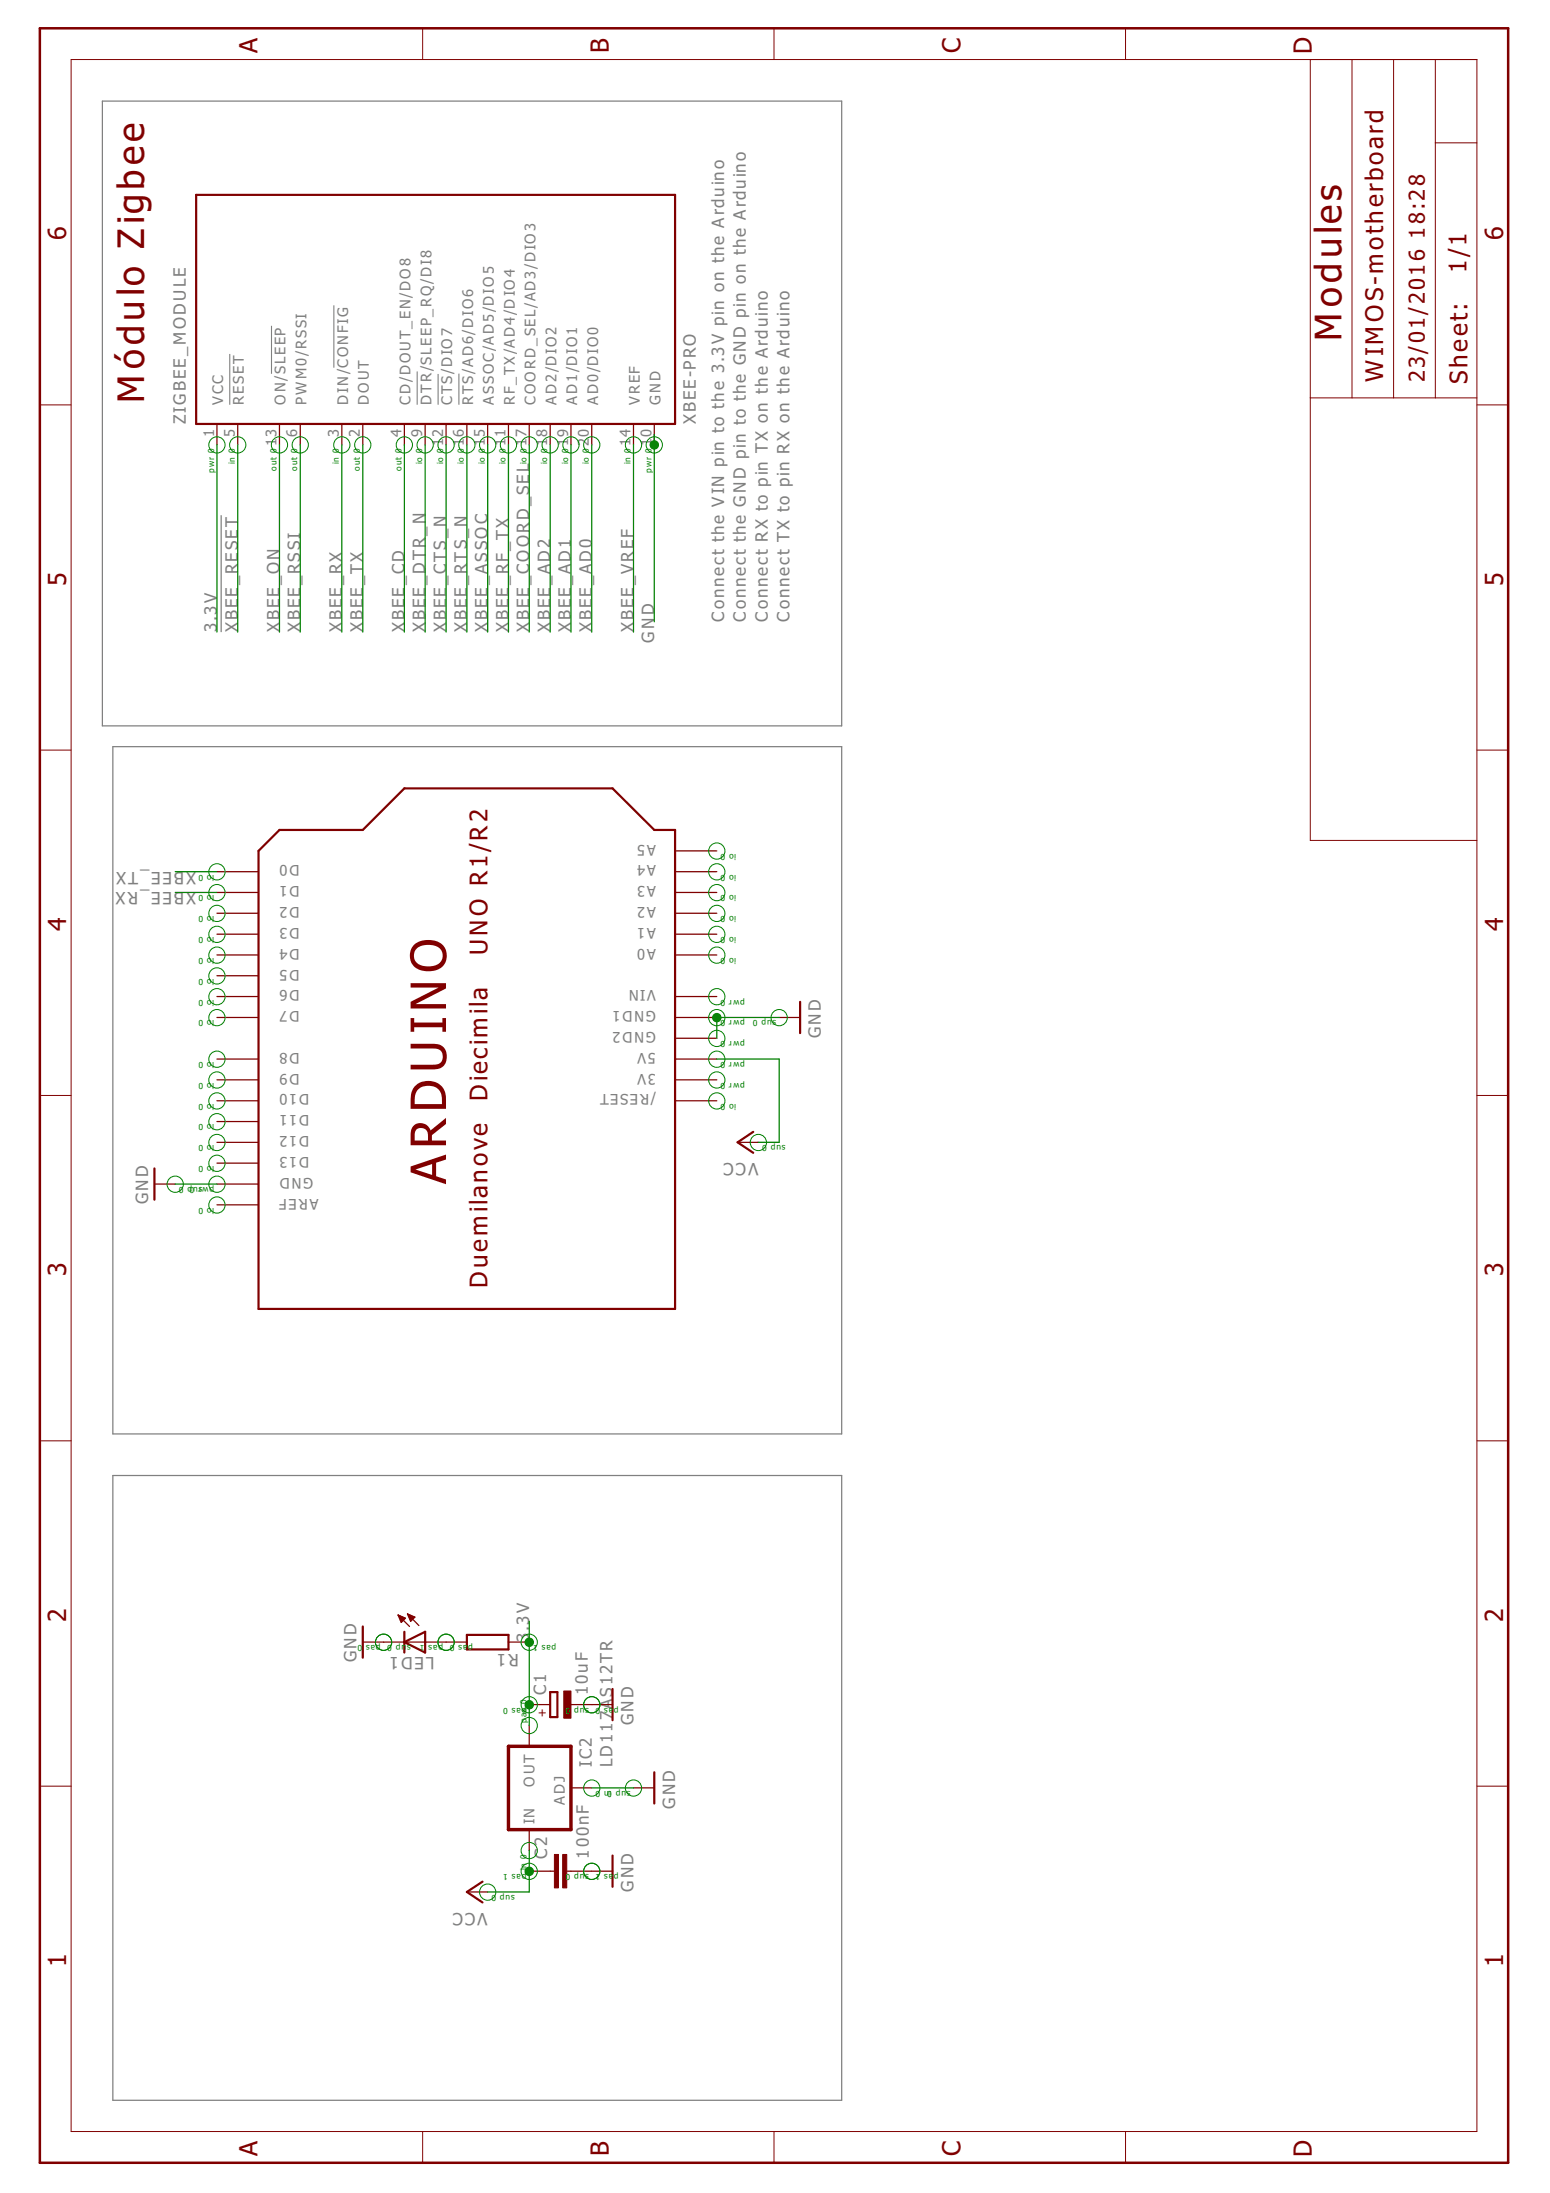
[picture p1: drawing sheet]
<svg xmlns="http://www.w3.org/2000/svg" width="210mm" height="297mm" viewBox="0 0 210 297" stroke-linecap="round" stroke-linejoin="round" font-family="sans-serif">
<path d="M31.1 47.9v6.9M36.8 44.1v6.5M45.2 41.4v8.4M56.5 50.3v4.5M59.3 50.7v4.1M62.1 50.6v4.2" fill="none" stroke="#808080" stroke-width=".15"/>
<path d="M13.9 13.7h100.1v84.6h-100.1zM30 69.8v15.8M15.3 101.1h98.7v93.1h-98.7zM15.3 199.9h98.7v84.6h-98.7z" fill="none" stroke="#808080" stroke-width=".17"/>
<g fill="none" stroke="#800000" stroke-width=".14">
<path d="M9.6 8.1h190.4v280.6h-190.4zM57.2 3.8v4.3M104.8 3.8v4.3M152.4 3.8v4.3M177.4 8.1v105.7h22.6M183.1 8.1v45.8M188.7 8.1v45.8M194.4 19.3h5.6M194.4 8.1v45.8M5.4 54.8h4.2M177.4 53.9h22.6M200 54.8h4.2"/>
<path d="M5.4 101.6h4.2M200 101.6h4.2M5.4 148.4h4.2M200 148.4h4.2M5.4 195.2h4.2M200 195.2h4.2M5.4 241.9h4.2M200 241.9h4.2M57.2 288.7v4.2M104.8 288.7v4.2M152.4 288.7v4.2"/>
</g>
<path d="M5.4 3.8h198.8v289.1h-198.8z" fill="none" stroke="#800000" stroke-width=".34"/>
<g fill="none" stroke="#800000" stroke-width=".3">
<path d="M26.6 26.4h64.8v31h-64.8zM35 115.3l2.8-2.9h11.3l5.7-5.6h28.2l5.6 5.6h2.8v64.9h-56.4zM108.4 135.7v4.2M20.9 158.3v4.2M102 153.3l-2.1 1.4 2.1 1.4M49.1 220.3v4.2M54.8 222.4l2.8-1.4v2.8zM54.8 221v2.8M63.2 221.4h5.7v2h-5.7zM74.5 229.2h1v3.4h-1zM83 228.8v4.2M65.3 254.9l-2.1 1.4 2.1 1.4"/>
<path d="M83 251.3v4.3M88.6 240.1v4.2"/>
</g>
<g fill="none" stroke="#800000" stroke-width=".17">
<path d="M29.4 57.4v2.8M32.2 57.4v2.8M37.8 57.4v2.8M40.7 57.4v2.8M46.3 57.4v2.8M49.1 57.4v2.8M54.8 57.4v2.8M57.6 57.4v2.8M60.4 57.4v2.8M63.2 57.4v2.8M66 57.4v2.8M68.9 57.4v2.8"/>
<path d="M71.7 57.4v2.8M74.5 57.4v2.8M77.3 57.4v2.8M80.1 57.4v2.8M85.8 57.4v2.8M88.6 57.4v2.8M29.4 118.1h5.6M91.4 118.1h5.7M91.4 115.3h5.7M29.4 120.9h5.6M29.4 123.7h5.6M29.4 126.5h5.6"/>
<path d="M29.4 129.3h5.6M29.4 132.2h5.6M29.4 135h5.6M29.4 137.8h5.6M91.4 120.9h5.7M91.4 123.7h5.7M91.4 126.5h5.7M91.4 129.3h5.7M91.4 135h5.7M91.4 137.8h5.7M105.5 137.8h2.9M29.4 143.4h5.6"/>
<path d="M29.4 146.3h5.6M29.4 149.1h5.6M29.4 151.9h5.6M29.4 154.7h5.6M29.4 157.5h5.6M91.4 143.4h5.7M91.4 146.3h5.7M91.4 149.1h5.7M91.4 140.6h5.7M99.9 154.7h2.8M20.9 160.4h2.8M29.4 160.4h5.6"/>
<path d="M29.4 163.2h5.6M53.9 218.8l1.6 1.5M53.9 218.8l1 .4-.6 .6zM54 218.8v.1M54.1 218.8v.4M54.2 218.9v.6M54.4 218.9v.8M54.5 219v.6M54.7 219.1v.3M54.8 219.1v.2M55.2 218.6l1.5 1.6M55.2 218.6l1 .4"/>
<path d="M55.2 218.6l.4 1M55.2 218.6v.1M55.3 218.7v.3M55.5 218.7v.6M55.6 218.8v.8M55.8 218.9v.6M55.9 218.9v.4M56 219v.2M56.2 219v.1M56.2 219l-.6 .6M49.1 222.4h14.1M68.9 222.4h2.8"/>
<path d="M71.7 233.7v2.8M71.7 230.9h2.8M77.3 230.9h5.7M63.2 256.3h2.8M71.7 247.8v2.8M71.7 253.4h3.4M76.8 253.4h6.2M77.3 242.2h2.8M85.8 242.2h2.8"/>
</g>
<path d="M68.9 236.5h8.4v11.3h-8.4z" fill="none" stroke="#800000" stroke-width=".47"/>
<g fill="#800000" stroke="#800000" stroke-width=".14">
<path d="M76.3 229h1v3.7h-1z"/>
<path d="M76.2 251.2h.6v4.5h-.6z"/>
<path d="M75.1 251.2h.5v4.5h-.5z"/>
</g>
<g fill="none" stroke="#008000" stroke-width=".14">
<circle cx="29.4" cy="60.3" r="1.1"/>
<circle cx="32.2" cy="60.3" r="1.1"/>
<circle cx="37.8" cy="60.3" r="1.1"/>
<circle cx="40.7" cy="60.3" r="1.1"/>
<circle cx="46.3" cy="60.3" r="1.1"/>
<circle cx="49.1" cy="60.3" r="1.1"/>
<circle cx="54.8" cy="60.3" r="1.1"/>
<circle cx="57.6" cy="60.3" r="1.1"/>
<circle cx="60.4" cy="60.3" r="1.1"/>
<circle cx="63.2" cy="60.3" r="1.1"/>
<circle cx="66" cy="60.3" r="1.1"/>
<circle cx="68.9" cy="60.3" r="1.1"/>
<circle cx="71.7" cy="60.3" r="1.1"/>
<circle cx="74.5" cy="60.3" r="1.1"/>
<circle cx="77.3" cy="60.3" r="1.1"/>
<circle cx="80.1" cy="60.3" r="1.1"/>
<circle cx="85.8" cy="60.3" r="1.1"/>
<circle cx="88.6" cy="60.3" r="1.1"/>
<circle cx="29.4" cy="118.1" r="1.1"/>
<circle cx="97.1" cy="115.3" r="1.1"/>
<circle cx="97.1" cy="118.1" r="1.1"/>
<circle cx="29.4" cy="120.9" r="1.1"/>
<circle cx="29.4" cy="123.7" r="1.1"/>
<circle cx="29.4" cy="135" r="1.1"/>
<circle cx="29.4" cy="129.4" r="1.1"/>
<circle cx="29.4" cy="126.6" r="1.1"/>
<circle cx="29.4" cy="132.2" r="1.1"/>
<circle cx="29.4" cy="137.8" r="1.1"/>
<circle cx="97.1" cy="126.6" r="1.1"/>
<circle cx="97.1" cy="123.7" r="1.1"/>
<circle cx="97.1" cy="129.4" r="1.1"/>
<circle cx="97.1" cy="135" r="1.1"/>
<circle cx="97.1" cy="120.9" r="1.1"/>
<circle cx="97.1" cy="137.8" r="1.1"/>
<circle cx="105.5" cy="137.8" r="1.1"/>
<circle cx="29.4" cy="154.7" r="1.1"/>
<circle cx="29.4" cy="146.3" r="1.1"/>
<circle cx="29.4" cy="151.9" r="1.1"/>
<circle cx="29.4" cy="149.1" r="1.1"/>
<circle cx="29.4" cy="143.5" r="1.1"/>
<circle cx="29.4" cy="157.6" r="1.1"/>
<circle cx="97.1" cy="146.3" r="1.1"/>
<circle cx="97.1" cy="143.5" r="1.1"/>
<circle cx="97.1" cy="140.7" r="1.1"/>
<circle cx="97.1" cy="149.1" r="1.1"/>
<circle cx="102.7" cy="154.7" r="1.1"/>
<circle cx="23.7" cy="160.4" r="1.1"/>
<circle cx="29.4" cy="160.4" r="1.1"/>
<circle cx="29.4" cy="163.2" r="1.1"/>
<circle cx="51.9" cy="222.4" r="1.1"/>
<circle cx="60.4" cy="222.4" r="1.1"/>
<circle cx="71.7" cy="233.7" r="1.1"/>
<circle cx="71.7" cy="230.9" r="1.1"/>
<circle cx="71.7" cy="222.4" r="1.1"/>
<circle cx="80.1" cy="230.9" r="1.1"/>
<circle cx="66" cy="256.3" r="1.1"/>
<circle cx="71.7" cy="250.7" r="1.1"/>
<circle cx="71.7" cy="253.5" r="1.1"/>
<circle cx="80.1" cy="253.5" r="1.1"/>
<circle cx="80.1" cy="242.2" r="1.1"/>
<circle cx="85.8" cy="242.2" r="1.1"/>
</g>
<g fill="none" stroke="#008000" stroke-width=".17">
<path d="M88.6 58.8v25.4M29.4 60.2v25.4M32.2 60.2v25.4M37.8 60.2v25.4M40.7 60.2v25.4M46.3 60.2v25.4M49.1 60.2v25.4M54.8 60.2v25.4M57.6 60.2v25.4M60.4 60.2v25.4M63.2 60.2v25.4M66 60.2v25.4"/>
<path d="M68.9 60.2v25.4M71.7 60.2v25.4M74.5 60.2v25.4M77.3 60.2v25.4M80.1 60.2v25.4M85.8 60.2v25.4M23.7 118.1h5.7M23.7 120.9h5.7M105.5 137.8h-8.4v2.8M97.1 143.4h8.4v11.3h-2.8M23.7 160.4h5.7M71.7 219.6v14.1"/>
<path d="M71.7 250.6v5.7h-5.7M80.1 242.2h5.7"/>
</g>
<g fill="#008000" stroke="#008000" stroke-width=".14">
<circle cx="88.6" cy="60.3" r=".57"/>
<circle cx="97.1" cy="137.8" r=".57"/>
<circle cx="71.7" cy="253.5" r=".57"/>
<circle cx="71.7" cy="230.9" r=".57"/>
<circle cx="71.7" cy="222.4" r=".57"/>
</g>
<text font-size="8" fill="#800000" x="60.4" y="160.4" transform="rotate(-90 60.4 160.4)">ARDUINO</text>
<g font-size="6" fill="#800000">
<text x="181.7" y="46.1" transform="rotate(-90 181.7 46.1)">Modules</text>
<text x="19.5" y="54.6" transform="rotate(-90 19.5 54.6)">Módulo Zigbee</text>
</g>
<g font-size="4.1" fill="#800000">
<text x="34.9" y="7.2" transform="rotate(-90 34.9 7.2)">A</text>
<text x="82.5" y="7.2" transform="rotate(-90 82.5 7.2)">B</text>
<text x="130.1" y="7.2" transform="rotate(-90 130.1 7.2)">C</text>
<text x="177.6" y="7.3" transform="rotate(-90 177.6 7.3)">D</text>
<text x="9" y="32.5" transform="rotate(-90 9 32.5)">6</text>
<text x="203.6" y="32.5" transform="rotate(-90 203.6 32.5)">6</text>
<text x="9" y="79.3" transform="rotate(-90 9 79.3)">5</text>
<text x="203.6" y="79.3" transform="rotate(-90 203.6 79.3)">5</text>
<text x="9" y="126.1" transform="rotate(-90 9 126.1)">4</text>
<text x="203.6" y="126.1" transform="rotate(-90 203.6 126.1)">4</text>
<text x="9" y="172.9" transform="rotate(-90 9 172.9)">3</text>
<text x="203.6" y="172.9" transform="rotate(-90 203.6 172.9)">3</text>
<text x="9" y="219.6" transform="rotate(-90 9 219.6)">2</text>
<text x="203.6" y="219.6" transform="rotate(-90 203.6 219.6)">2</text>
<text x="9" y="266.4" transform="rotate(-90 9 266.4)">1</text>
<text x="203.6" y="266.4" transform="rotate(-90 203.6 266.4)">1</text>
<text x="34.9" y="292.1" transform="rotate(-90 34.9 292.1)">A</text>
<text x="82.5" y="292" transform="rotate(-90 82.5 292)">B</text>
<text x="130.1" y="292.1" transform="rotate(-90 130.1 292.1)">C</text>
<text x="177.6" y="292.2" transform="rotate(-90 177.6 292.2)">D</text>
</g>
<g font-size="4" fill="#800000">
<text x="198.6" y="37" transform="rotate(-90 198.6 37)">1/1</text>
<text x="187.3" y="51.8" transform="rotate(-90 187.3 51.8)">WIMOS-motherboard</text>
<text x="198.7" y="52.1" transform="rotate(-90 198.7 52.1)">Sheet:</text>
<text x="66" y="129.3" transform="rotate(-90 66 129.3)">UNO R1/R2</text>
<text x="66" y="149.1" transform="rotate(-90 66 149.1)">Diecimila</text>
<text x="66" y="174.5" transform="rotate(-90 66 174.5)">Duemilanove</text>
</g>
<g font-size="3.6" fill="#800000">
<text x="193" y="32.3" transform="rotate(-90 193 32.3)">18:28</text>
<text x="193" y="51.8" transform="rotate(-90 193 51.8)">23/01/2016</text>
</g>
<g font-size="2.8" fill="#808080">
<text x="25.1" y="57.4" transform="rotate(-90 25.1 57.4)">ZIGBEE_MODULE</text>
<text x="94.2" y="57.4" transform="rotate(-90 94.2 57.4)">XBEE-PRO</text>
<text x="29.4" y="85.6" transform="rotate(-90 29.4 85.6)">3.3V</text>
<text x="32.2" y="85.6" transform="rotate(-90 32.2 85.6)">XBEE_RESET</text>
<text x="37.8" y="85.6" transform="rotate(-90 37.8 85.6)">XBEE_ON</text>
<text x="40.7" y="85.6" transform="rotate(-90 40.7 85.6)">XBEE_RSSI</text>
<text x="46.3" y="85.6" transform="rotate(-90 46.3 85.6)">XBEE_RX</text>
<text x="49.1" y="85.6" transform="rotate(-90 49.1 85.6)">XBEE_TX</text>
<text x="54.8" y="85.6" transform="rotate(-90 54.8 85.6)">XBEE_CD</text>
<text x="57.6" y="85.6" transform="rotate(-90 57.6 85.6)">XBEE_DTR_N</text>
<text x="60.4" y="85.6" transform="rotate(-90 60.4 85.6)">XBEE_CTS_N</text>
<text x="63.2" y="85.6" transform="rotate(-90 63.2 85.6)">XBEE_RTS_N</text>
<text x="66" y="85.6" transform="rotate(-90 66 85.6)">XBEE_ASSOC</text>
<text x="68.9" y="85.6" transform="rotate(-90 68.9 85.6)">XBEE_RF_TX</text>
<text x="71.7" y="85.6" transform="rotate(-90 71.7 85.6)">XBEE_COORD_SEL</text>
<text x="74.5" y="85.6" transform="rotate(-90 74.5 85.6)">XBEE_AD2</text>
<text x="77.3" y="85.6" transform="rotate(-90 77.3 85.6)">XBEE_AD1</text>
<text x="80.1" y="85.6" transform="rotate(-90 80.1 85.6)">XBEE_AD0</text>
<text x="85.8" y="85.6" transform="rotate(-90 85.8 85.6)">XBEE_VREF</text>
<text x="88.6" y="87" transform="rotate(-90 88.6 87)">GND</text>
<text x="98" y="84.2" transform="rotate(-90 98 84.2)">Connect the VIN pin to the 3.3V pin on the Arduino</text>
<text x="101" y="84.2" transform="rotate(-90 101 84.2)">Connect the GND pin to the GND pin on the Arduino</text>
<text x="104" y="84.2" transform="rotate(-90 104 84.2)">Connect RX to pin TX on the Arduino</text>
<text x="106.9" y="84.2" transform="rotate(-90 106.9 84.2)">Connect TX to pin RX on the Arduino</text>
<text x="26.6" y="118.1" transform="rotate(-180 26.6 118.1)">XBEE_TX</text>
<text x="26.6" y="120.9" transform="rotate(-180 26.6 120.9)">XBEE_RX</text>
<text x="111.2" y="140.6" transform="rotate(-90 111.2 140.6)">GND</text>
<text x="102.7" y="157.6" transform="rotate(-180 102.7 157.6)">VCC</text>
<text x="20.1" y="163.1" transform="rotate(-90 20.1 163.1)">GND</text>
<text x="48.3" y="225.2" transform="rotate(-90 48.3 225.2)">GND</text>
<text x="58.8" y="224.4" transform="rotate(-180 58.8 224.4)">LED1</text>
<text x="70.3" y="224.1" transform="rotate(-180 70.3 224.1)">R1</text>
<text x="71.7" y="222.4" transform="rotate(-90 71.7 222.4)">3.3V</text>
<text x="74" y="229.6" transform="rotate(-90 74 229.6)">C1</text>
<text x="79.6" y="229.6" transform="rotate(-90 79.6 229.6)">10uF</text>
<text x="85.8" y="233.7" transform="rotate(-90 85.8 233.7)">GND</text>
<text x="80.1" y="239.3" transform="rotate(-90 80.1 239.3)">IC2</text>
<text x="83" y="239.3" transform="rotate(-90 83 239.3)">LD117AS12TR</text>
<text x="91.4" y="245" transform="rotate(-90 91.4 245)">GND</text>
<text x="74.1" y="251.8" transform="rotate(-90 74.1 251.8)">C2</text>
<text x="79.7" y="251.8" transform="rotate(-90 79.7 251.8)">100nF</text>
<text x="85.8" y="256.3" transform="rotate(-90 85.8 256.3)">GND</text>
<text x="66" y="259.1" transform="rotate(-180 66 259.1)">VCC</text>
</g>
<g font-size="2.4" fill="#808080">
<text x="29" y="59.1" transform="rotate(-90 29 59.1)">1</text>
<text x="30.2" y="54.8" transform="rotate(-90 30.2 54.8)">VCC</text>
<text x="31.8" y="59.1" transform="rotate(-90 31.8 59.1)">5</text>
<text x="33" y="54.8" transform="rotate(-90 33 54.8)">RESET</text>
<text x="38.7" y="54.8" transform="rotate(-90 38.7 54.8)">ON/SLEEP</text>
<text x="40.3" y="59.1" transform="rotate(-90 40.3 59.1)">6</text>
<text x="41.5" y="54.8" transform="rotate(-90 41.5 54.8)">PWM0/RSSI</text>
<text x="45.9" y="59.1" transform="rotate(-90 45.9 59.1)">3</text>
<text x="47.1" y="54.8" transform="rotate(-90 47.1 54.8)">DIN/CONFIG</text>
<text x="48.7" y="59.1" transform="rotate(-90 48.7 59.1)">2</text>
<text x="50" y="54.8" transform="rotate(-90 50 54.8)">DOUT</text>
<text x="54.4" y="59.1" transform="rotate(-90 54.4 59.1)">4</text>
<text x="55.6" y="54.8" transform="rotate(-90 55.6 54.8)">CD/DOUT_EN/DO8</text>
<text x="57.2" y="59.1" transform="rotate(-90 57.2 59.1)">9</text>
<text x="58.4" y="54.8" transform="rotate(-90 58.4 54.8)">DTR/SLEEP_RQ/DI8</text>
<text x="61.2" y="54.8" transform="rotate(-90 61.2 54.8)">CTS/DIO7</text>
<text x="64.1" y="54.8" transform="rotate(-90 64.1 54.8)">RTS/AD6/DIO6</text>
<text x="66.9" y="54.8" transform="rotate(-90 66.9 54.8)">ASSOC/AD5/DIO5</text>
<text x="69.7" y="54.8" transform="rotate(-90 69.7 54.8)">RF_TX/AD4/DIO4</text>
<text x="72.5" y="54.8" transform="rotate(-90 72.5 54.8)">COORD_SEL/AD3/DIO3</text>
<text x="75.3" y="54.8" transform="rotate(-90 75.3 54.8)">AD2/DIO2</text>
<text x="78.2" y="54.8" transform="rotate(-90 78.2 54.8)">AD1/DIO1</text>
<text x="81" y="54.8" transform="rotate(-90 81 54.8)">AD0/DIO0</text>
<text x="86.6" y="54.8" transform="rotate(-90 86.6 54.8)">VREF</text>
<text x="89.4" y="54.8" transform="rotate(-90 89.4 54.8)">GND</text>
<text x="37.4" y="60.4" transform="rotate(-90 37.4 60.4)">13</text>
<text x="60" y="60.4" transform="rotate(-90 60 60.4)">12</text>
<text x="62.8" y="60.4" transform="rotate(-90 62.8 60.4)">16</text>
<text x="65.6" y="60.4" transform="rotate(-90 65.6 60.4)">15</text>
<text x="68.5" y="60.4" transform="rotate(-90 68.5 60.4)">11</text>
<text x="71.3" y="60.4" transform="rotate(-90 71.3 60.4)">17</text>
<text x="74.1" y="60.4" transform="rotate(-90 74.1 60.4)">18</text>
<text x="76.9" y="60.4" transform="rotate(-90 76.9 60.4)">19</text>
<text x="79.7" y="60.4" transform="rotate(-90 79.7 60.4)">20</text>
<text x="85.4" y="60.4" transform="rotate(-90 85.4 60.4)">14</text>
<text x="88.2" y="60.4" transform="rotate(-90 88.2 60.4)">10</text>
<text x="40.6" y="117.2" transform="rotate(-180 40.6 117.2)">D0</text>
<text x="88.8" y="114.4" transform="rotate(-180 88.8 114.4)">A5</text>
<text x="88.8" y="117.2" transform="rotate(-180 88.8 117.2)">A4</text>
<text x="40.6" y="120" transform="rotate(-180 40.6 120)">D1</text>
<text x="40.6" y="122.9" transform="rotate(-180 40.6 122.9)">D2</text>
<text x="40.6" y="125.7" transform="rotate(-180 40.6 125.7)">D3</text>
<text x="88.8" y="120" transform="rotate(-180 88.8 120)">A3</text>
<text x="88.8" y="122.9" transform="rotate(-180 88.8 122.9)">A2</text>
<text x="88.8" y="125.7" transform="rotate(-180 88.8 125.7)">A1</text>
<text x="40.6" y="128.5" transform="rotate(-180 40.6 128.5)">D4</text>
<text x="40.6" y="131.3" transform="rotate(-180 40.6 131.3)">D5</text>
<text x="88.8" y="128.5" transform="rotate(-180 88.8 128.5)">A0</text>
<text x="40.6" y="134.1" transform="rotate(-180 40.6 134.1)">D6</text>
<text x="40.6" y="137" transform="rotate(-180 40.6 137)">D7</text>
<text x="88.8" y="134.1" transform="rotate(-180 88.8 134.1)">VIN</text>
<text x="88.8" y="137" transform="rotate(-180 88.8 137)">GND1</text>
<text x="40.6" y="142.6" transform="rotate(-180 40.6 142.6)">D8</text>
<text x="88.8" y="139.8" transform="rotate(-180 88.8 139.8)">GND2</text>
<text x="88.8" y="142.6" transform="rotate(-180 88.8 142.6)">5V</text>
<text x="40.6" y="145.4" transform="rotate(-180 40.6 145.4)">D9</text>
<text x="41.9" y="148.2" transform="rotate(-180 41.9 148.2)">D10</text>
<text x="88.8" y="145.4" transform="rotate(-180 88.8 145.4)">3V</text>
<text x="88.8" y="148.2" transform="rotate(-180 88.8 148.2)">/RESET</text>
<text x="41.9" y="151.1" transform="rotate(-180 41.9 151.1)">D11</text>
<text x="41.9" y="153.9" transform="rotate(-180 41.9 153.9)">D12</text>
<text x="41.9" y="156.7" transform="rotate(-180 41.9 156.7)">D13</text>
<text x="42.4" y="159.5" transform="rotate(-180 42.4 159.5)">GND</text>
<text x="43.1" y="162.3" transform="rotate(-180 43.1 162.3)">AREF</text>
<text x="72.4" y="242" transform="rotate(-90 72.4 242)">OUT</text>
<text x="76.5" y="244.4" transform="rotate(-90 76.5 244.4)">ADJ</text>
<text x="72.4" y="247.1" transform="rotate(-90 72.4 247.1)">IN</text>
</g>
<text font-size="2" fill="#800000" x="74" y="231.5" transform="rotate(-180 74 231.5)">+</text>
<g font-size="1.4" fill="#008000">
<text x="29" y="64" transform="rotate(-90 29 64)">pwr 0</text>
<text x="31.8" y="62.9" transform="rotate(-90 31.8 62.9)">in 0</text>
<text x="37.4" y="63.7" transform="rotate(-90 37.4 63.7)">out 0</text>
<text x="40.3" y="63.7" transform="rotate(-90 40.3 63.7)">out 0</text>
<text x="45.9" y="62.9" transform="rotate(-90 45.9 62.9)">in 0</text>
<text x="48.7" y="63.7" transform="rotate(-90 48.7 63.7)">out 0</text>
<text x="54.4" y="63.7" transform="rotate(-90 54.4 63.7)">out 0</text>
<text x="57.2" y="62.9" transform="rotate(-90 57.2 62.9)">io 0</text>
<text x="60" y="62.9" transform="rotate(-90 60 62.9)">io 0</text>
<text x="62.8" y="62.9" transform="rotate(-90 62.8 62.9)">io 0</text>
<text x="65.6" y="62.9" transform="rotate(-90 65.6 62.9)">io 0</text>
<text x="68.5" y="62.9" transform="rotate(-90 68.5 62.9)">io 0</text>
<text x="71.3" y="62.9" transform="rotate(-90 71.3 62.9)">io 0</text>
<text x="74.1" y="62.9" transform="rotate(-90 74.1 62.9)">io 0</text>
<text x="76.9" y="62.9" transform="rotate(-90 76.9 62.9)">io 0</text>
<text x="79.7" y="62.9" transform="rotate(-90 79.7 62.9)">io 0</text>
<text x="85.4" y="62.9" transform="rotate(-90 85.4 62.9)">in 0</text>
<text x="88.2" y="64" transform="rotate(-90 88.2 64)">pwr 0</text>
<text x="29" y="118.5" transform="rotate(-180 29 118.5)">io 0</text>
<text x="99.7" y="115.6" transform="rotate(-180 99.7 115.6)">io 0</text>
<text x="99.7" y="118.5" transform="rotate(-180 99.7 118.5)">io 0</text>
<text x="29" y="121.3" transform="rotate(-180 29 121.3)">io 0</text>
<text x="29" y="124.1" transform="rotate(-180 29 124.1)">io 0</text>
<text x="99.7" y="121.3" transform="rotate(-180 99.7 121.3)">io 0</text>
<text x="99.7" y="124.1" transform="rotate(-180 99.7 124.1)">io 0</text>
<text x="29" y="126.9" transform="rotate(-180 29 126.9)">io 0</text>
<text x="29" y="129.7" transform="rotate(-180 29 129.7)">io 0</text>
<text x="99.7" y="126.9" transform="rotate(-180 99.7 126.9)">io 0</text>
<text x="99.7" y="129.7" transform="rotate(-180 99.7 129.7)">io 0</text>
<text x="29" y="132.6" transform="rotate(-180 29 132.6)">io 0</text>
<text x="29" y="135.4" transform="rotate(-180 29 135.4)">io 0</text>
<text x="100.9" y="135.4" transform="rotate(-180 100.9 135.4)">pwr 0</text>
<text x="29" y="138.2" transform="rotate(-180 29 138.2)">io 0</text>
<text x="29" y="143.8" transform="rotate(-180 29 143.8)">io 0</text>
<text x="100.9" y="138.2" transform="rotate(-180 100.9 138.2)">pwr 0</text>
<text x="100.9" y="141" transform="rotate(-180 100.9 141)">pwr 0</text>
<text x="100.9" y="143.8" transform="rotate(-180 100.9 143.8)">pwr 0</text>
<text x="105.1" y="138.2" transform="rotate(-180 105.1 138.2)">sup 0</text>
<text x="29" y="146.7" transform="rotate(-180 29 146.7)">io 0</text>
<text x="29" y="149.5" transform="rotate(-180 29 149.5)">io 0</text>
<text x="99.7" y="149.5" transform="rotate(-180 99.7 149.5)">io 0</text>
<text x="100.9" y="146.7" transform="rotate(-180 100.9 146.7)">pwr 0</text>
<text x="29" y="152.3" transform="rotate(-180 29 152.3)">io 0</text>
<text x="29" y="155.1" transform="rotate(-180 29 155.1)">io 0</text>
<text x="106.4" y="155.1" transform="rotate(-180 106.4 155.1)">sup 0</text>
<text x="29" y="160.8" transform="rotate(-180 29 160.8)">pwsru0p 0</text>
<text x="29" y="157.9" transform="rotate(-180 29 157.9)">io 0</text>
<text x="29" y="163.6" transform="rotate(-180 29 163.6)">io 0</text>
<text x="49" y="222.8" transform="rotate(-180 49 222.8)">0</text>
<text x="55.6" y="222.8" transform="rotate(-180 55.6 222.8)">sup 0 pas</text>
<text x="64" y="222.8" transform="rotate(-180 64 222.8)">pas 0 pas 1</text>
<text x="75.3" y="222.8" transform="rotate(-180 75.3 222.8)">pas 1</text>
<text x="71.3" y="233.3" transform="rotate(-90 71.3 233.3)">pas 0</text>
<text x="71.3" y="231.3" transform="rotate(-180 71.3 231.3)">pas 0</text>
<text x="77.2" y="231.3" transform="rotate(-180 77.2 231.3)">0</text>
<text x="83.8" y="231.3" transform="rotate(-180 83.8 231.3)">pas 0 sup</text>
<text x="85.4" y="242.6" transform="rotate(-180 85.4 242.6)">sup 0in 0</text>
<text x="69.7" y="256.7" transform="rotate(-180 69.7 256.7)">sup 0</text>
<text x="71.3" y="253.3" transform="rotate(-90 71.3 253.3)">in 0</text>
<text x="71.3" y="253.8" transform="rotate(-180 71.3 253.8)">pas 1</text>
<text x="83.8" y="253.8" transform="rotate(-180 83.8 253.8)">pas 1 sup 0</text>
</g>
</svg>
